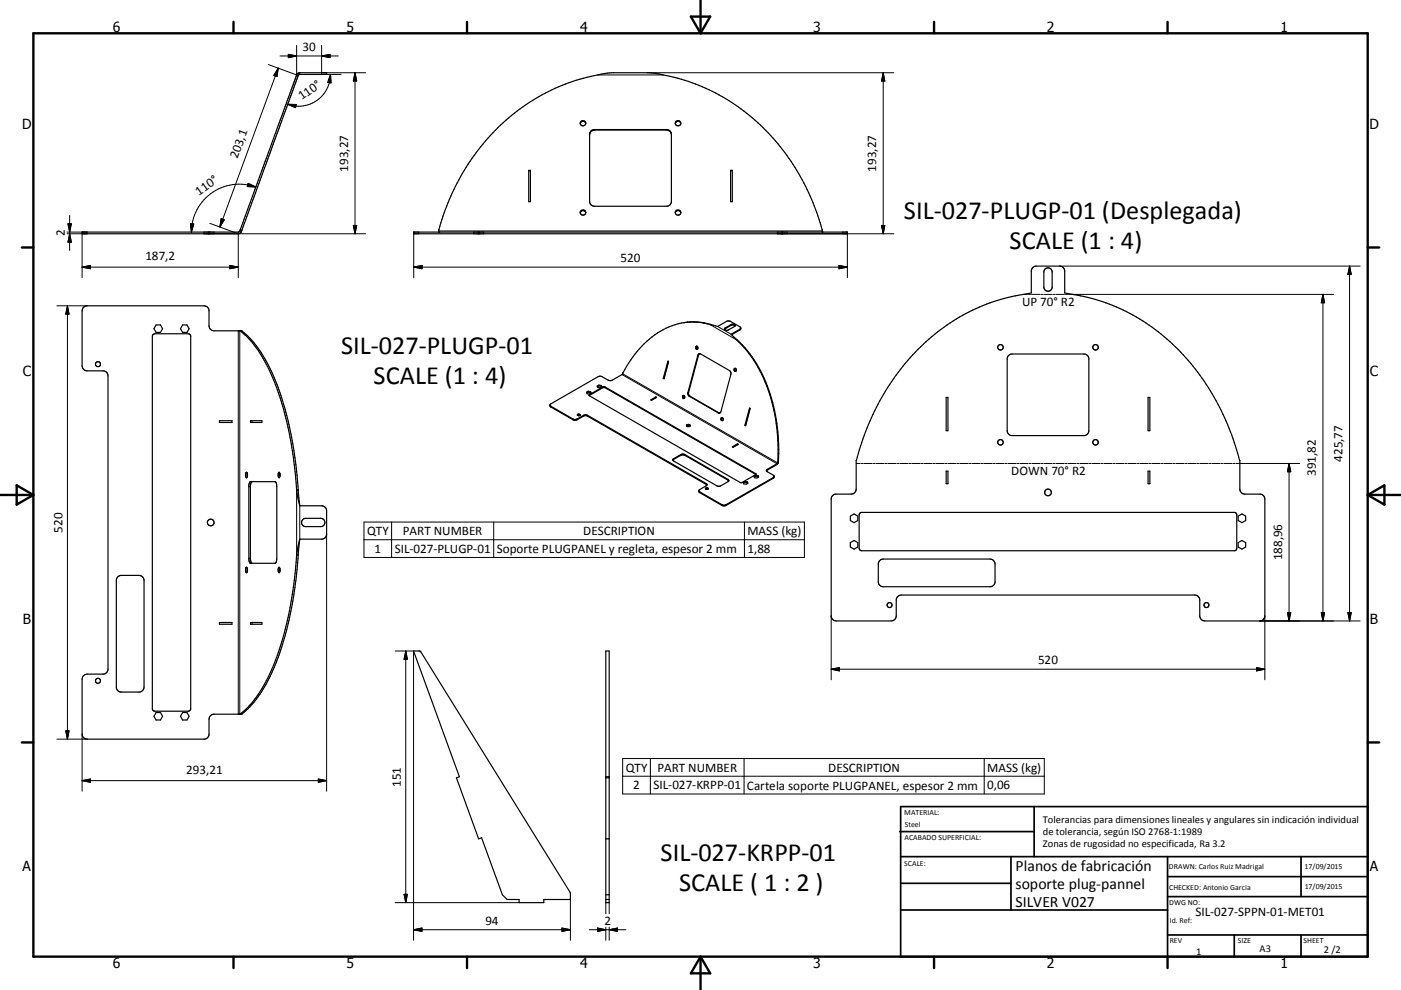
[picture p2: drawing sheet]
<svg xmlns="http://www.w3.org/2000/svg" width="420mm" height="297mm" viewBox="0 0 420 297" stroke-linecap="round" stroke-linejoin="round" font-family="sans-serif">
<g fill="none" stroke="#000" stroke-width=".36">
<path d="M88.9 22.5l.5 .2M88.9 22.5l-16.9 46.4M89.4 22.7l-16.9 46.4M89.9 22.3h8v-.5h-8.2l-.8 .7M89.9 21.8v.5M89.9 22.3l-.5 .4M174 37.1a.84 .84 0 0 1 .8-.7 .84 .84 0 0 1 .8 .7M202.5 37.1a.84 .84 0 0 1 .8-.7 .84 .84 0 0 1 .8 .7M158.5 51.1h.5v9.4h-.5zM158.5 51.3h.5M176.8 40.3v20.2a1.48 1.48 0 0 0 1.5 1.4h21.5a1.44 1.44 0 0 0 1.5-1.4v-20.2a1.43 1.43 0 0 0-1.5-1.4h-21.5a1.48 1.48 0 0 0-1.5 1.5M176.8 40.2l.7-.9 .8-.3h21.5a1.48 1.48 0 0 1 1.5 1.4"/>
<path d="M219 51.1h.6v9.4h-.6zM219 51.3h.6M62.7 69.6v.5M72 68.9l-.4 .7h-47v.5h46.8l.7-.2 .4-.8M72 68.9l.5 .2M124 69.6h130v.5h-130zM143.5 69.6v.5M174 63.8a.84 .84 0 0 1 .8-.6 .84 .84 0 0 1 .8 .6M202.5 63.8a.84 .84 0 0 1 .8-.6 .84 .84 0 0 1 .8 .6M234.5 69.6v.5M246.5 68.9a64.2 64.2 0 0 0-38-43.7 58.9 58.9 0 0 0-13.9-3.4h-11.2a60.5 60.5 0 0 0-47.3 35l-2.2 5a36 36 0 0 0-2.4 7.8M246.5 68.9h.1"/>
<path d="M246.5 68.9v.7M46.8 97.5h1.3l.6 1.1-.6 1.1h-1.3l-.6-1.1zM54.7 97.5h1.4l.6 1.1-.6 1.1h-1.4l-.6-1.1zM72 99.3a37.8 37.8 0 0 1 11.2 17.7 110.5 110.5 0 0 1 5.7 30M72 99.2v.1M72 99.3h.5M72.5 99.3l-8.3-.1a1.53 1.53 0 0 1-1.5-1.5v-4.5a1.47 1.47 0 0 0-1.5-1.5h-35.1a1.53 1.53 0 0 0-1.5 1.5v16.6a1.57 1.57 0 0 0 1.5 1.5h4.8a1.52 1.52 0 0 1 1.5 1.5v87.9a1.52 1.52 0 0 1-1.5 1.5h-4.8a1.57 1.57 0 0 0-1.5 1.5v16.5a1.53 1.53 0 0 0 1.5 1.6h35.1a1.47 1.47 0 0 0 1.5-1.6v-4.4a1.52 1.52 0 0 1 1.5-1.5l8.3-.1M72.5 99.3a35.6 35.6 0 0 1 10.3 15.4 113.7 113.7 0 0 1 6.8 34.7l.3 2.3M207.1 96.6l-2.1 .2M208 96.6l2.9 .3 1.9 .5M212.8 97.4l2.4 .5 2.6-1.5 .8-.1 3.2 1.7 .3 .4M213 97.3a20.1 20.1 0 0 0-20.6 6.6 39.1 39.1 0 0 0-5.9 8.5l-3.6 1.8-2.6-1.3-1 .1-14.2 8.2-.2 .3"/>
<path d="M213 97.3l.5 .2M213 97.3l-.2 .1M217.3 98.5l2.1-1.2h.6l.4 .2-.2 .4-1.8 1.1a.64 .64 0 0 1-.8 .2 .64 .64 0 0 1-.3-.7zM220.4 97.8l-.5-.3h-.5l-2.2 1.3M222.1 98.4l-.3 .4-2.6 1.5 .7 .7M222.1 98.4l-.3 .6-2.4 1.4M313.4 80.7a1.25 1.25 0 0 1 1.3-.2 1.25 1.25 0 0 1 .7 1.1v4.5a1.24 1.24 0 0 1-1.2 1.3 1.24 1.24 0 0 1-1.2-1.3v-4.5zM45.9 100.4l.5-.3h10l.5 .3 .3 .5v111.7l-.3 .5-.5 .3h-10l-.5-.3-.2-.5v-111.7zM176.3 117.6l.8 .1M176.3 117.6l-.4 .3M176.3 117.4l-.5 .3 .2 .4 .7 .1 .6-.3-.2-.4M176.3 117.4l.8 .1"/>
<path d="M176.3 117.4v.2M176.6 118.5l4.2-2.4 .5-.1 45.3 26.1v.2l-4.1 2.4h-.6l-45.2-25.9zM176.6 118.7l4.2-2.4h.5l45.3 26M177.1 117.7l.1 .3M177.1 117.5v.2M179.5 115.8l.8 .1M179.5 115.8l-.4 .2M179.5 115.5l-.5 .4 .2 .4 .7 .1 .6-.3-.2-.5M179.5 115.5l.8 .1M179.5 115.5v.3M180.3 115.9l.1 .2M180.3 115.6v.3"/>
<path d="M196.6 119.3h.1M196.6 119.3l-1.3 .8M196.6 119.1l.2 .1-1.5 .9M196.6 119.1l-1.5 .9 .2 .1M196.6 119.1v.2M199.1 113.5h.1M199.1 113.5h-.2M200.4 108.4l-1.3 5.1M200.4 108.5l-.2-.2-1.3 5.2M200.4 108.5l-1.3 5.1-.2-.1M205 118.6a.52 .52 0 0 0 .1 .9M205 118.6l.3 .6-.2 .3"/>
<path d="M205 118.6a.45 .45 0 0 0-.4 .6 .45 .45 0 0 0 .5 .3M208.7 103.9a.41 .41 0 0 1 .6 .1 .41 .41 0 0 1-.2 .6 .41 .41 0 0 1-.5-.1zM208.9 103.9a.51 .51 0 0 0 .2 .9M209.4 106.3l.6-.1 8.7 5 .4 .5v.6l-3 11.2-.3 .4h-.5l-8.6-5-.4-.5-.1-.6zM209.8 106.1l-.4 .5-3 11.1 .1 .7 .4 .5 8.9 5M219.9 101l.8 .9M219.9 101l1 .9M220.4 110.5a.57 .57 0 0 0 .2 .9M220.7 101.9a41.2 41.2 0 0 1 12 25.2l.5 6.4v5.1M220.9 101.9h-.2M220.9 101.9a41 41 0 0 1 12 25.1 59.8 59.8 0 0 1 .5 11.6M283.7 119.2h.5v10h-.5z"/>
<path d="M302.4 106.6l1.1-.4h21.4a1.47 1.47 0 0 1 1.5 1.5v21.5a1.47 1.47 0 0 1-1.5 1.5h-21.4a1.47 1.47 0 0 1-1.5-1.5v-21.5zM344.2 119.2h.5v10h-.5zM65.8 126.2h3.7v.6h-3.7zM75.1 126.2h3.4v.6h-3.4zM75.6 126.2v.6M164.9 121.5l.2 .6 6.9 3.9h.8l2.3-1.3h.9l35.9 20.8M164.9 121.5l.2 .4 6.9 3.9h.8l2.3-1.3 1 .1 35.6 20.5 .2 .4M173.1 124.6h.8M173.1 124.6a.38 .38 0 0 1 .4-.4 .38 .38 0 0 1 .4 .4M201.7 138.1l13.4 7.7h1l2.4-1.5M201.7 138.1l.1-.4 2.3-1.3 1-.1 13.2 7.5 .2 .5M201.7 138.1l2.4-1.5 1-.1 13.4 7.8"/>
<path d="M205.8 127.8a.74 .74 0 0 1 1.1 0M205.9 127.5a.56 .56 0 0 1 .6-.2 .56 .56 0 0 1 .4 .5 .56 .56 0 0 1-.6 .2 .56 .56 0 0 1-.4-.5zM216.5 125.3a.54 .54 0 0 0 .1 .9M221.1 133.2v.2l-1.3 .8M221.1 133.2l.2 .1-1.5 .9M221.1 133.2l-1.5 .8 .2 .2M223.5 127.6h.1M223.5 127.6h-.2M224.7 122.4l.2 .1-1.4 5.2-.2-.1zM224.9 122.5l-1.4 5.1M233.2 138.6h.1M233.2 138.6l-.3 .5-2.9 1.7-.2 .5"/>
<path d="M233.4 138.6h.1M233.4 138.6h-.2M233.4 138.6l-.5 .8-3.1 1.9M256.7 138.2v8.5a1.51 1.51 0 0 1-1.5 1.5h-4.5a1.48 1.48 0 0 0-1.5 1.5v35.1a1.53 1.53 0 0 0 1.5 1.5h16.5a1.57 1.57 0 0 0 1.5-1.5v-4.8a1.52 1.52 0 0 1 1.5-1.5h88a1.51 1.51 0 0 1 1.5 1.5v4.8a1.58 1.58 0 0 0 1.5 1.5h16.5a1.52 1.52 0 0 0 1.5-1.5v-35.1a1.48 1.48 0 0 0-1.5-1.5h-4.5a1.52 1.52 0 0 1-1.5-1.5v-8.5M256.7 138.2h.1M256.7 138.2a69.3 69.3 0 0 1 31-43.1 54.5 54.5 0 0 1 16.7-6.3l4.8-.9v-6.6a1.48 1.48 0 0 1 1.5-1.5h7a1.52 1.52 0 0 1 1.5 1.5v6.6l4.8 .9a59.6 59.6 0 0 1 38.3 27.5 76.9 76.9 0 0 1 9.4 21.9M371.7 138.2h.1M73.8 141.7l.4 .6-.3 1-.3-.6zM74.1 142v1M74.9 144.6l7.6-.1a1.46 1.46 0 0 1 .5 1.5v21.5a1.46 1.46 0 0 1-.5 1.5h-7.4l-.4-.7-.1-22.6zM75.6 144.5l-.4 .4-.1 1.1v21.5l.1 1.1 .4 .4M83.6 141.7l.3 .6a.56 .56 0 0 1 .1 .6 .56 .56 0 0 1-.5 .3l-.1-.9z"/>
<path d="M83.9 142v1M88.9 147l1 4.7M88.9 147h.5M89.9 151.7h6.5a1.52 1.52 0 0 1 1.5 1.5v7.1a1.47 1.47 0 0 1-1.5 1.5h-6.5M90.7 155.9l1-.4h4.4a1.24 1.24 0 0 1 1.3 1.2 1.24 1.24 0 0 1-1.3 1.3h-4.4a1.24 1.24 0 0 1-1.2-.7 1.24 1.24 0 0 1 .2-1.4zM211.5 146.7l.4-.1 .4 .1M211.6 146.5a.37 .37 0 0 1 .4-.2 .37 .37 0 0 1 .2 .5 .38 .38 0 0 1-.4 .1 .38 .38 0 0 1-.2-.4zM211.9 145.5l-2.3 1.5-.1 .2M223.3 144.7l.7 .1M223.3 144.7l-.4 .2M223.3 144.5l-.5 .3 .2 .4 .7 .1 .5-.3-.2-.4M223.3 144.5l.7 .1"/>
<path d="M223.3 144.5v.2M224 144.8l.1 .2M224 144.6v.2M226.5 142.8l.8 .1M226.5 142.8l-.4 .3M226.5 142.6l-.5 .3 .2 .4 .7 .1 .6-.3-.2-.4M226.5 142.6l.8 .1M226.5 142.6v.2M227.3 142.9l.1 .3M227.3 142.7v.2M229.8 141.3l2.3 1.6M232.1 142.9l-.3 .6-14.5 8.3-.8-.2-6.7-3.8-.3-.6"/>
<path d="M232.1 142.9l-.3 .4-14.5 8.2-.8-.1-6.7-3.8-.3-.4M254.9 154.8l1.2-.6 1.1 .6v1.4l-1.1 .6-1.2-.6zM257.8 154l.5-.3h111.8l.5 .3 .2 .5v10l-.2 .5-.5 .2h-111.8l-.5-.2-.2-.5v-10zM283.7 141.4h.5v3.7h-.5zM344.2 141.4h.5v3.7h-.5zM371.2 154.8l1.1-.6 1.2 .6v1.4l-1.2 .6-1.1-.6zM35.3 173.1l1.1-.5h5.3a1.52 1.52 0 0 1 1.5 1.5v32a1.52 1.52 0 0 1-1.5 1.5h-5.3a1.47 1.47 0 0 1-1.5-1.5v-32zM73.8 170.2l.4 .6-.3 1-.3-.6zM74.1 170.5v1M83.6 170.2l.2 .1 .2 .7-.3 .8-.3-.6zM83.9 170.5v1M88.9 166.5h.5"/>
<path d="M88.9 166.5l-.1 2.2a124.2 124.2 0 0 1-3.6 21.1 52 52 0 0 1-10.9 22.4l-2.3 2M89.4 166.5l-1 9.7-1.6 9a64.6 64.6 0 0 1-9.9 24.5l-1.8 2.1-2.6 2.4M89.9 161.8l-1 4.7M89.9 161.8l-.5 4.7M254.9 162.8l1.2-.6 1.1 .6v1.3l-1.1 .7-1.2-.7zM263.8 168.2l1-.5h32a1.56 1.56 0 0 1 1.5 1.5v5.3a1.51 1.51 0 0 1-1.5 1.5h-32a1.47 1.47 0 0 1-1.5-1.5v-5.3zM371.2 162.8l1.1-.6 1.2 .6v1.3l-1.2 .7-1.1-.7zM65.8 186.7h3.7v.6h-3.7zM75.1 186.7h3.4v.6h-3.4zM75.6 186.7v.6M124 195.3h1.7l.4 .2 44.8 72.2 .1 2.2h-8v.9h-7.4v-.9h-3.6l-1.4-1.5-6.2-17.1-.9 .4-6.7-18.3 .9-.4zM181.6 195.3h1v75.5h-1z"/>
<path d="M46.8 213.8h1.3l.6 1.1-.6 1.1h-1.3l-.6-1.1zM54.7 213.8h1.4l.6 1.1-.6 1.1h-1.4l-.6-1.1zM72 214.2v.1M72 214.2h.5M181.6 233.4h1M181.6 233h1M181.6 251.7h1M181.6 269.9h1M181.6 268.4h1"/>
<circle cx="174.8" cy="37" r=".8"/>
<circle cx="203.3" cy="37" r=".8"/>
<circle cx="174.8" cy="63.8" r=".8"/>
<circle cx="203.3" cy="63.8" r=".8"/>
<circle cx="29.4" cy="109.2" r=".75"/>
<circle cx="220.5" cy="111" r=".42"/>
<circle cx="299.9" cy="104.2" r=".82"/>
<circle cx="328.4" cy="104.2" r=".82"/>
<circle cx="216.5" cy="125.7" r=".42"/>
<circle cx="299.9" cy="132.7" r=".82"/>
<circle cx="328.4" cy="132.7" r=".82"/>
<circle cx="63.2" cy="156.7" r=".99"/>
<circle cx="314.2" cy="147.7" r="1"/>
<circle cx="266.7" cy="181.5" r=".75"/>
<circle cx="361.7" cy="181.5" r=".75"/>
<circle cx="29.4" cy="204.3" r=".75"/>
</g>
<g fill="none" stroke="#000" stroke-width=".3">
<path d="M84 16.8h17.4M86.4 16.3l2.5 .5-2.5 .5zM88.9 13.6v8.9l-8.5-3.1M96.4 13.6v8.7h5.9M96.4 16.8l2.5-.5v1zM83.4 20.5l-17.5 47.6M83.4 20.5l-.4 2.5-.9-.4zM86.3 31.3h2.5l-.2 1zM96.4 21.8h13.2M99.1 22.3a9.8 9.8 0 0 1-2 5.8 9.6 9.6 0 0 1-8.4 3.7l-2.4-.5M99.1 22.3l.1 2.6-.9-.2zM106.4 21.8v48.3"/>
<path d="M106.4 21.8l.5 2.5h-1zM178.3 38.9v.1M179.3 22.5h19.5M194 21.8h74M199.8 38.9v.1M264.8 21.8l.5 2.5h-1zM264.8 21.8v48.3M74.4 55l2.3 1.1-2.6-.1zM76.7 56.1a14.4 14.4 0 0 0-14.9 3.2 14.4 14.4 0 0 0-4.4 10.3M20.1 69.6h6v.5h-6M20.4 67.1h1l-.5 2.5zM20.9 64.6v10.5"/>
<path d="M20.9 70.1l.5 2.5h-1zM24.6 70.1v13.2M57.1 67.1l1 .1-.7 2.4zM61.2 69.6v.5h48.4M62.9 67l8.5 3.1M64.2 69.6v.5M66.3 65.6l.9 .3-1.3 2.2zM68.9 79.6l2.5 .5-2.5 .5zM71.4 69.6v13.7M71.9 69.3l.5 .2M105.9 67.6h1l-.5 2.5zM124 70.1v13.2"/>
<path d="M125.5 69.6v.5M131.5 69.3h115M142 69.6v.5M145 69.6v.5M233 69.6v.5h35M236 69.6v.5M251.5 79.6l2.5 .5-2.5 .5zM252.6 69.6v.5M254 70.1v13.2M264.3 67.6h1l-.5 2.5zM317.7 79.8h90.1M404.6 79.8v106.5"/>
<path d="M404.6 79.8l.5 2.5h-1zM17 91.7h9.1M20.2 91.7v130.1M20.2 91.7l.5 2.5h-1zM24.6 80.1h46.8M24.6 80.1l2.5-.5v1zM71.4 99.2v115.1M71.9 99.2v115.1M124 80.1h130M124 80.1l2.5-.5v1zM212.8 97.4l7.9 4.5M215.2 97.9l4 2.4"/>
<path d="M217.4 98.4v.3M219.2 97.4v.2M221.8 98.8v.2M306.8 88.3h1.3M308.4 88.3h.6M309.3 88.3h2.4M312 88.3h.7M313 88.3h2.4M315.7 88.3h.7M316.7 88.3h2.4M319.4 88.3h.6M320.4 88.3h79.4"/>
<path d="M396.6 88.3v98M396.6 88.3l.5 2.5h-1zM176.7 118.4v.2M180.8 116.1v.2M181.4 116.1v.2M186.5 112.4l46.4 26.7v.3M186.7 112.1l46.6 26.7M206.4 117.7l-.2 .1M206.9 118.9h-.2M209.4 106.6h-.2M165.1 121.9v.2M171.8 125.7v.2"/>
<path d="M173 125.7v.2M174.9 124.6v.2M176.1 124.6v.2M202 137.6v.2M204.1 136.4v.2M205.3 136.4v.2M215.5 123.9h-.2M256.7 139h1.2M258.2 139h.6M259.1 139h2.4M261.8 139h.6M262.7 139h2.4"/>
<path d="M265.4 139h.6M266.3 139h2.4M269 139h.6M269.9 139h2.4M272.6 139h.6M273.5 139h2.4M276.2 139h.6M277.1 139h2.4M279.8 139h.6M280.6 139h2.5M283.3 139h.6M284.3 139h2.3"/>
<path d="M286.9 139h.7M287.8 139h2.4M290.5 139h.6M291.4 139h2.4M294.1 139h.6M295 139h2.4M297.7 139h.6M298.6 139h2.4M301.3 139h.6M302.2 139h2.4M304.9 139h.6M305.8 139h2.4"/>
<path d="M308.5 139h.6M309.4 139h2.4M312.1 139h.6M313 139h2.4M315.7 139h.6M316.6 139h2.4M319.3 139h.6M320.2 139h2.4M322.9 139h.6M323.8 139h2.4M326.5 139h.6M327.4 139h2.4"/>
<path d="M330.1 139h.6M331 139h2.4M333.7 139h.6M334.6 139h2.4M337.3 139h.6M338.2 139h2.3M340.8 139h.7M341.8 139h2.4M344.5 139h.5M345.3 139h2.4M348 139h.6M349 139h2.3"/>
<path d="M351.6 139h.6M352.5 139h2.4M355.2 139h.6M356.1 139h2.4M358.8 139h.6M359.7 139h2.4M362.4 139h.6M363.3 139h2.4M366 139h.6M366.9 139h2.4M369.6 139h.6M370.5 139h19.1"/>
<path d="M386.5 139v47.3M386.5 139l.5 2.5h-1zM74.6 146h.5M88.9 147v19.5M89.9 151.7v10.1M109.1 156.6h132.1v10.6h-132.1zM117.4 156.6v10.6M148 156.6v10.6M209.8 147.6v.2M211.7 145.1v.2M216.5 151.4v.2M217.7 151.4v.2"/>
<path d="M218.3 143.8v.2M223.2 156.6v10.6M226.5 142.1v.2M230 140.8v.3M231.8 143.3v.2M74.6 167.5h.5M97.9 160.3v77.1M109.1 161.9h132.1M118.5 195.3h5.5v86.8M121.7 195.3v75.5M121.7 195.3l.4 2.5h-1zM249.2 184.8v19.1"/>
<path d="M377.7 186.3h30.1M379.2 184.8v19.1M386 183.8h1l-.5 2.5zM396.1 183.8h1l-.5 2.5zM404.1 183.8h1l-.5 2.5zM19.7 219.3h1l-.5 2.5zM249.2 200.8h130M249.2 200.8l2.5-.5v1zM376.7 200.3l2.5 .5-2.5 .5zM17 221.8h9.1M24.6 234.2l2.5-.5v1zM24.6 220.2v17.2"/>
<path d="M24.6 234.2h73.3M95.4 233.7l2.5 .5-2.5 .5zM186.7 227.6h126.4v10.6h-126.4zM186.7 232.9h126.4M195 227.6v10.6M223.1 227.6v10.6M295.1 227.6v10.6M118.5 270.8h37.1M121.1 268.3h1l-.4 2.5zM124 278.9l2.5-.5v1zM124 278.9h47M168.5 278.4l2.5 .5-2.5 .5z"/>
<path d="M171 269.9v12.2M176.6 278.9h11M179.1 278.4l2.5 .5-2.5 .5zM181.6 270.8v3.3M181.6 278.2v3.9M182.6 278.9l2.5-.5v1zM182.6 270.8v3.3M182.6 278.2v3.9"/>
</g>
<g fill="#000">
<circle cx="131.5" cy="69.6" r=".18"/>
<circle cx="246.5" cy="69.6" r=".18"/>
<circle cx="221.1" cy="133.4" r=".18"/>
</g>
<g fill="none" stroke="#000" stroke-width=".71">
<path d="M10 10h400v277h-400zM70 6.6v3.4M140 6.6v3.4M207.1 5h5.8l-2.9 5zM210 0v10M280 6.6v3.4M350 6.6v3.4M6.6 74.2h3.4M410 74.2h3.5M0 148.5h10M5 145.6l5 2.9-5 2.9zM410 148.5h10.1"/>
<path d="M410 148.5l5.1-2.9v5.8zM6.6 222.7h3.4M410 222.7h3.5M70 287v3.4M140 287v3.4M210 287v10M210 287l2.9 5h-5.8zM280 287v3.4M350 287v3.4"/>
</g>
<g fill="none" stroke="#000" stroke-width=".51">
<path d="M269.7 249.5h40.3M270 242h140v45h-140zM270 257h140M303.1 257v16M310 242v15M350 257v30M390.1 257v12M270 265h33.1M270 273h80M350 269h60M350 263h60M350 280.5h60"/>
<path d="M370 280.5v6.5M390.1 280.5v6.5"/>
</g>
<g fill="#000" stroke="#000" stroke-width=".3">
<path d="M86.4 16.3l2.5 .5-2.5 .5zM96.4 16.8l2.5-.5v1zM83.4 20.5l-.4 2.5-.9-.4zM86.3 31.3h2.5l-.2 1zM99.1 22.3l.1 2.6-.9-.2zM106.4 21.8l.5 2.5h-1zM264.8 21.8l.5 2.5h-1zM74.4 55l2.3 1.1-2.6-.1zM20.4 67.1h1l-.5 2.5zM20.9 70.1l.5 2.5h-1zM24.6 80.1l2.5-.5v1zM57.1 67.1l1 .1-.7 2.4z"/>
<path d="M66.3 65.6l.9 .3-1.3 2.2zM105.9 67.6h1l-.5 2.5zM124 80.1l2.5-.5v1zM264.3 67.6h1l-.5 2.5zM20.2 91.7l.5 2.5h-1zM68.9 79.6l2.5 .5-2.5 .5zM251.5 79.6l2.5 .5-2.5 .5zM396.6 88.3l.5 2.5h-1zM404.6 79.8l.5 2.5h-1zM386.5 139l.5 2.5h-1zM121.7 195.3l.4 2.5h-1zM386 183.8h1l-.5 2.5z"/>
<path d="M396.1 183.8h1l-.5 2.5zM404.1 183.8h1l-.5 2.5zM19.7 219.3h1l-.5 2.5zM249.2 200.8l2.5-.5v1zM376.7 200.3l2.5 .5-2.5 .5zM24.6 234.2l2.5-.5v1zM95.4 233.7l2.5 .5-2.5 .5zM121.1 268.3h1l-.4 2.5zM124 278.9l2.5-.5v1zM168.5 278.4l2.5 .5-2.5 .5zM179.1 278.4l2.5 .5-2.5 .5zM182.6 278.9l2.5-.5v1z"/>
</g>
<g font-size="7.9">
<text x="271" y="65.8">SIL-027-PLUGP-01 (Desplegada)</text>
<text x="302.7" y="74.8">SCALE (1 : 4)</text>
<text x="102.3" y="106.3">SIL-027-PLUGP-01</text>
<text x="112" y="115.3">SCALE (1 : 4)</text>
<text x="198" y="258.4">SIL-027-KRPP-01</text>
<text x="203.6" y="267.4">SCALE ( 1 : 2 )</text>
</g>
<g font-size="4.7">
<text x="304.5" y="261.2">Planos de fabricación</text>
<text x="304.5" y="266.6">soporte plug-pannel</text>
<text x="304.5" y="272">SILVER V027</text>
</g>
<g font-size="4.2">
<text x="33.9" y="9.6">6</text>
<text x="103.9" y="9.6">5</text>
<text x="173.9" y="9.6">4</text>
<text x="243.8" y="9.6">3</text>
<text x="313.9" y="9.6">2</text>
<text x="383.9" y="9.6">1</text>
<text x="6.7" y="38.7">D</text>
<text x="410.5" y="38.7">D</text>
<text x="6.9" y="112.9">C</text>
<text x="410.7" y="112.9">C</text>
<text x="6.9" y="187.1">B</text>
<text x="410.7" y="187.1">B</text>
<text x="6.8" y="261.4">A</text>
<text x="410.7" y="261.4">A</text>
<text x="33.9" y="290.4">6</text>
<text x="103.9" y="290.4">5</text>
<text x="173.9" y="290.4">4</text>
<text x="243.8" y="290.4">3</text>
<text x="313.9" y="290.4">2</text>
<text x="383.9" y="290.4">1</text>
</g>
<g font-size="3.9">
<text x="90.7" y="15.2">30</text>
<text x="90.5" y="30.1" transform="rotate(-35 90.5 30.1)">110°</text>
<text x="71.2" y="47.8" transform="rotate(-70 71.2 47.8)">203,1</text>
<text x="104.4" y="51.5" transform="rotate(-90 104.4 51.5)">193,27</text>
<text x="262.7" y="51.5" transform="rotate(-90 262.7 51.5)">193,27</text>
<text x="59.6" y="58.7" transform="rotate(-35 59.6 58.7)">110°</text>
<text x="19.4" y="70.9" transform="rotate(-90 19.4 70.9)">2</text>
<text x="43.6" y="78.1">187,2</text>
<text x="186" y="78.6">520</text>
<text x="306.4" y="91.7">UP 70° R2</text>
<text x="303.2" y="142.4">DOWN 70° R2</text>
<text x="394.5" y="142.8" transform="rotate(-90 394.5 142.8)">391,82</text>
<text x="402.5" y="138.6" transform="rotate(-90 402.5 138.6)">425,77</text>
<text x="18.7" y="159.8" transform="rotate(-90 18.7 159.8)">520</text>
<text x="110.1" y="160.5">QTY</text>
<text x="120.7" y="160.5">PART NUMBER</text>
<text x="174.8" y="160.5">DESCRIPTION</text>
<text x="224.1" y="160.6">MASS (kg)</text>
<text x="112.3" y="165.9">1</text>
<text x="118.4" y="165.9">SIL-027-PLUGP-01</text>
<text x="148.9" y="165.9">Soporte PLUGPANEL y regleta, espesor 2 mm</text>
<text x="224.1" y="165.9">1,88</text>
<text x="384.4" y="168.1" transform="rotate(-90 384.4 168.1)">188,96</text>
<text x="311.2" y="199.2">520</text>
<text x="55.8" y="232.2">293,21</text>
<text x="187.6" y="231.5">QTY</text>
<text x="197.1" y="231.5">PART NUMBER</text>
<text x="248.3" y="231.5">DESCRIPTION</text>
<text x="296" y="231.6">MASS (kg)</text>
<text x="120.1" y="236.1" transform="rotate(-90 120.1 236.1)">151</text>
<text x="189.8" y="236.8">2</text>
<text x="195.9" y="236.8">SIL-027-KRPP-01</text>
<text x="223.9" y="236.9">Cartela soporte PLUGPANEL, espesor 2 mm</text>
<text x="296" y="236.8">0,06</text>
<text x="358.4" y="274.9">SIL-027-SPPN-01-MET01</text>
<text x="145.5" y="277.4">94</text>
<text x="181.2" y="277.4">2</text>
</g>
<g font-size="3.1">
<text x="312.7" y="246.8">Tolerancias para dimensiones lineales y angulares sin indicación individual</text>
<text x="312.7" y="250.4">de tolerancia, según ISO 2768-1:1989</text>
<text x="312.7" y="254">Zonas de rugosidad no especificada, Ra 3.2</text>
<text x="358.6" y="286.5">1</text>
<text x="377.6" y="285.6">A3</text>
<text x="396.9" y="285.9">2 /2</text>
</g>
<g font-size="2.4">
<text x="271.1" y="244.4">MATERIAL:</text>
<text x="271.2" y="252">ACABADO SUPERFICIAL:</text>
<text x="271.3" y="248">Steel</text>
<text x="271.1" y="259.7">SCALE:</text>
<text x="350.4" y="260.8">DRAWN: Carlos Ruiz Madrigal</text>
<text x="391.1" y="260.6">17/09/2015</text>
<text x="350.5" y="267">CHECKED: Antonio Garcia</text>
<text x="391.2" y="266.7">17/09/2015</text>
<text x="350.5" y="271.4">DWG NO:</text>
<text x="350.7" y="276.9">Id. Ref:</text>
<text x="350.7" y="282.8">REV</text>
<text x="371.1" y="282.9">SIZE</text>
<text x="390.8" y="283">SHEET</text>
</g>
</svg>
